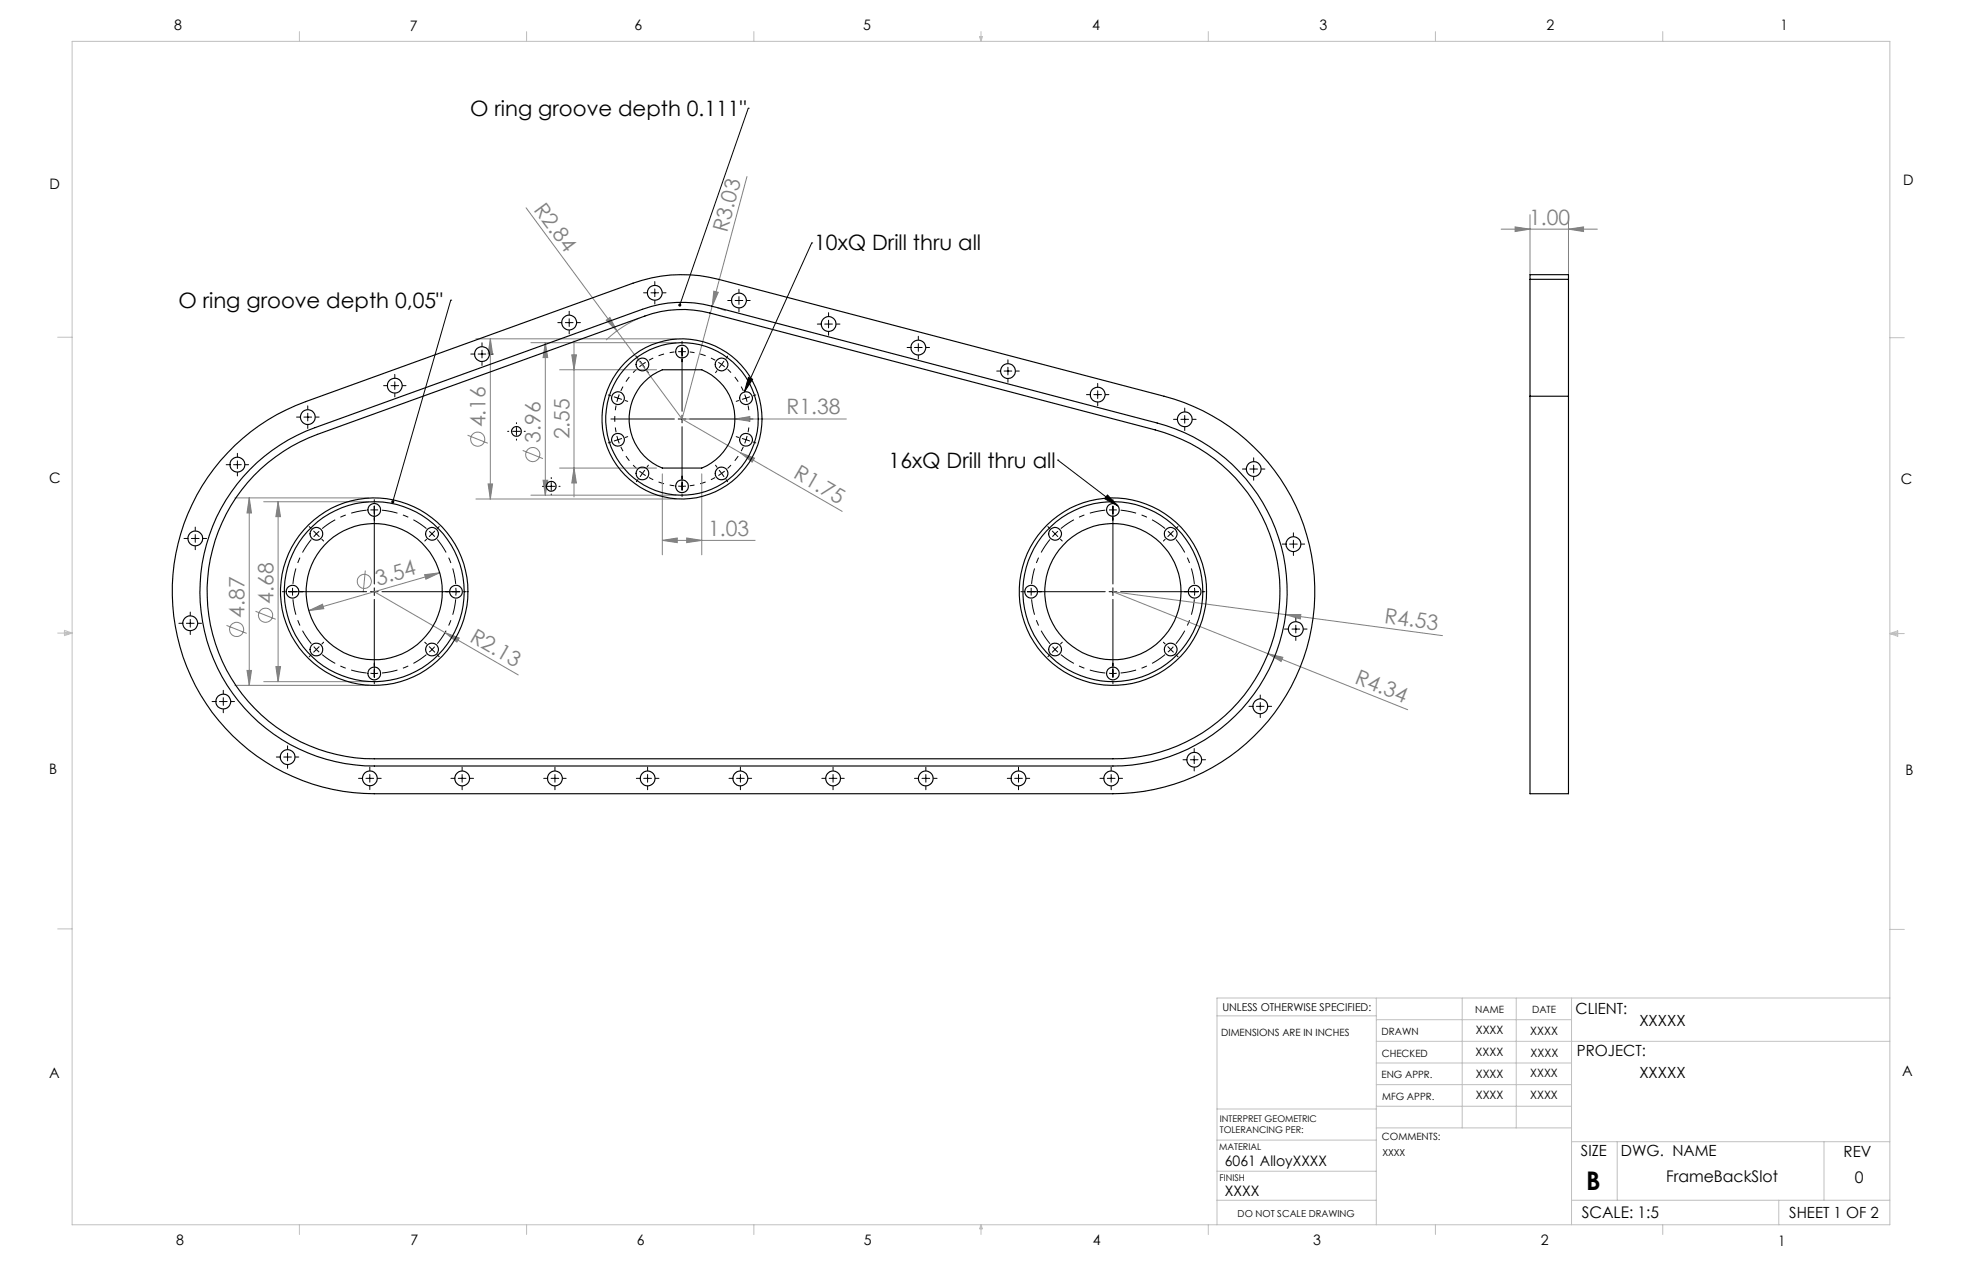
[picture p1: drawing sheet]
<svg xmlns="http://www.w3.org/2000/svg" width="432mm" height="279mm" viewBox="0 0 432 279" stroke-linecap="round" stroke-linejoin="round" font-family="sans-serif">
<g fill="none" stroke="#808080" stroke-width=".22">
<path d="M164.4 38.8l-7.7 28.6M115.8 45.7l20 27.1M330.4 50.4h21.1M333.4 49.9l3.3 .5-3.3 .5zM336.7 47.2v13M345.2 50.4l3.3-.5v1zM345.2 47.2v13M104.7 74.5h44.1M107.9 74.5v35.3M107.9 74.5l.5 3.4h-1zM116.8 75.4h32M120 75.4v33.5"/>
<path d="M120 75.4l.5 3.3h-1zM125.8 78.1h1.1l-.6 3.3zM126.3 75v34.3M133.4 70.4l.8-.5 1.6 2.9zM135.8 72.8l14.3 19.4M140.7 70a24.5 24.5 0 0 0-7.3 4.8M156.7 67.4l-6.6 24.8M157.1 64.1l1 .2-1.4 3.1zM157.8 67.7l1.9 .7M102.9 95.7l4.5 1.8M115 99.1l4.5 1.8M123.2 81.4h21.3"/>
<path d="M150.1 92.2l12.8 7.4M150.1 92.2h36.2M161.7 92.2l3.3-.5v1zM162.9 99.6l3.2 1.2-.6 .9zM162.9 99.6l22.4 12.9M51.7 109.5h29.4M54.9 109.5v41.3M54.9 109.5l.5 3.4h-1zM58 110.4h23.1M61.2 110.4v39.6M61.2 110.4l.5 3.3h-1zM104.7 109.8h44.1"/>
<path d="M107.4 106.5h1l-.5 3.3zM116.8 108.9h32M119.5 105.7h1l-.5 3.2zM123.2 103h21.3M126.3 103l.6 3.3h-1.1zM145.8 118.9l3.2-.5v1zM145.8 104.2v17.9M145.8 118.9h20.4M151.1 118.4l3.3 .5-3.3 .5zM154.4 104.2v17.9M49.8 137.6l4.5 1.7M56.2 134.5l4.5 1.7"/>
<path d="M68 134.3l3-1.4 .3 1zM80.4 125.5l-.5 4.8M82.4 130.2l31.7 18.3M93.5 126.4l3.3-.4-3.1 1.4zM96.8 126l-28.8 8.3M97.9 139.2l3.2 1.2-.6 .9zM283 135.2h3.3l-.1 1zM283 135.2l-38.1-5 64.9 25.9M283 135.2l34.5 4.6M51.7 150.8h29.4M54.4 147.5h1l-.5 3.3zM58 150h23.1"/>
<path d="M60.7 146.6h1l-.5 3.4zM279.1 143.8l3.2 .8-.4 .9z"/>
<circle cx="105.1" cy="96.6" r="1.56"/>
<circle cx="117.3" cy="100" r="1.55"/>
<circle cx="52.1" cy="138.5" r="1.56"/>
<circle cx="58.5" cy="135.4" r="1.55"/>
<circle cx="80.2" cy="127.9" r="1.56"/>
</g>
<g fill="none" stroke="#000" stroke-width=".22" stroke-dasharray="15.2 1.3 1.3 1.3" stroke-dashoffset="11.8" stroke-linecap="butt">
<path d="M68.5 118.7a18 18 0 0 0-4 9.8M80.7 112.2a18 18 0 0 0-9.8 4.1M93.8 116.3a18 18 0 0 0-9.7-4.1M231.1 118.7a18 18 0 0 0-4.1 9.8M243.3 112.2a18 18 0 0 0-9.8 4.1M256.4 116.3a18 18 0 0 0-9.8-4.1M64.5 131.8a18 18 0 0 0 4 9.8M100.3 128.5a18 18 0 0 0-4.1-9.8M227 131.8a18 18 0 0 0 4.1 9.8M262.9 128.5a18 18 0 0 0-4.1-9.8M70.9 144a18 18 0 0 0 9.8 4.1M84.1 148.1a18 18 0 0 0 9.7-4.1"/>
<path d="M96.2 141.6a18 18 0 0 0 4.1-9.8M233.5 144a18 18 0 0 0 9.8 4.1M246.6 148.1a18 18 0 0 0 9.8-4.1M258.8 141.6a18 18 0 0 0 4.1-9.8"/>
</g>
<path d="M148.4 77.4a14.8 14.8 0 0 0-5.6 1.8M157.4 79.2a14.8 14.8 0 0 0-5.6-1.8M135.6 89.2a14.8 14.8 0 0 0 0 5.9M136.6 98.3a14.8 14.8 0 0 0 3.5 4.8M140.1 81.2a14.8 14.8 0 0 0-3.5 4.8M163.6 86a14.8 14.8 0 0 0-3.5-4.8M164.6 95.1a14.8 14.8 0 0 0 0-5.9M142.8 105.1a14.8 14.8 0 0 0 5.6 1.8M151.8 106.9a14.8 14.8 0 0 0 5.6-1.8M160.1 103.1a14.8 14.8 0 0 0 3.5-4.8" fill="none" stroke="#000" stroke-width=".22" stroke-dasharray="15.2 1.3 1.3 1.3" stroke-dashoffset="14.2" stroke-linecap="butt"/>
<g fill="none" stroke="#000" stroke-width=".22">
<path d="M164.7 23.8h.1M164.7 23.8l-15.1 43.3M178.6 53.4h.1M178.6 53.4l-14.8 32.8M99.2 66h.1M99.2 66l-12.8 44.4M103.6 77.9h.8M105.2 77.9h1.7M106.1 75.4v.8M106.1 77v1.7M106.1 79.6v.8M107.8 77.9h.7"/>
<path d="M122.8 71h.8M124.4 71h1.7M125.3 68.5v.8M125.3 70.1v1.7M125.3 72.7v.7M127 71h.7M140.1 78.4l.3 .4M140.9 79.5l.5 .7M141.6 64.4h.8M142.1 79.7l-.7 .5M143.3 64.4h1.7M144.1 61.9v.8"/>
<path d="M144.1 63.6v1.7M144.1 66.1v.8M145.8 64.4h.8M149.3 77.4h1.7M150.1 75.1v.6M150.1 76.5v14M158.1 79.7l.7 .5M159.3 79.5l-.5 .7M160.1 78.4l-.3 .4M160.2 66.1h.7M161.8 66.1h1.7M162.6 63.6v.8"/>
<path d="M162.6 65.3v1.7M162.6 67.8v.8M164.3 66.1h.8M179.9 71.3h.8M181.5 71.3h1.7M182.4 68.8v.8M182.4 70.4v1.7M182.4 73v.8M184 71.3h.9M199.6 76.4h.8M201.3 76.4h1.7M202.1 74v.8"/>
<path d="M202.1 75.6v1.7M202.1 78.1v.9M203.8 76.4h.8M221.8 79.2v.7M52.2 99.7v.8M65.3 91.8h.7M66.9 91.8h1.7M67.7 89.3v.8M67.7 90.9v1.7M67.7 93.5v.8M69.4 91.8h.8M84.4 84.8h.8"/>
<path d="M86 84.8h1.7M86.9 82.4v.7M86.9 84v1.7M86.9 86.5v.8M88.6 84.8h.8M111.7 94.9h.3M112.8 94.9h1.7M113.7 93v.2M113.7 94.1v1.6M113.7 96.6v.2M115.4 94.9h.2M133.9 86.9l.5 .2"/>
<path d="M134.4 97.3l-.5 .1M134.4 92.2h14M135.2 87.3l.8 .3M135.7 95.9l.3 .8M136 87.6l-.3 .8M136 96.7l.3 .8M136 87.6l.8 .2M136 96.7l-.8 .3M136.3 86.8l-.3 .8M136.8 96.5l-.8 .2M137.6 88.1l.5 .2M138.1 96.1l-.5 .1"/>
<path d="M141.4 80.2l-.7 .5M141.4 80.2l.5 .7M142.4 81.6l.3 .4M149.3 92.2h1.7M150.1 91.3v1.7M150.1 93.9v13.9M151.8 92.2h13.9M157.8 81.6l-.3 .4M158.8 80.2l.7 .5M158.8 80.2l-.5 .7M162 96.1l.6 .1M162.6 88.1l-.6 .2"/>
<path d="M163.4 96.5l.8 .2M163.9 86.8l.3 .8M164.2 96.7l-.3 .8M164.2 87.6l.2 .8M164.2 96.7l.8 .3M164.2 87.6l-.8 .2M164.4 95.9l-.2 .8M164.7 83l.9 .4-1.8 2.8zM165 87.3l-.8 .3M165.8 97.3l.5 .1M166.3 86.9l-.5 .2M219.4 81.6h.7"/>
<path d="M221 81.6h1.7M221.8 80.8v1.7M221.8 83.3v.8M223.5 81.6h.8M239.1 86.8h.8M240.7 86.8h1.7M241.6 84.3v.8M241.6 86v1.7M241.6 88.5v.8M243.3 86.8h.8M258.3 92.3h.7M259.9 92.3h1.7"/>
<path d="M260.7 89.8v.8M260.7 91.4v1.7M260.7 93.9v.8M262.4 92.3h.8M40.5 118.5h.8M42.1 118.5h1.7M43 116v.8M43 117.6v1.7M44.7 118.5h.8M49.8 102.2h.8M51.4 102.2h1.7M52.2 101.4v1.7"/>
<path d="M52.2 103.9v.8M53.9 102.2h.8M68.1 115.9l.3 .3M69 116.8l1.2 1.2M70.2 116.9l-1.2 1.2M70.8 118.6l.4 .4M81.5 112.2h1.7M82.4 109.9v.6M82.4 111.3v17.2M93.9 118.6l-.4 .4M94.5 116.9l1.2 1.2M95.7 116.8l-1.2 1.2"/>
<path d="M96.7 115.9l-.4 .3M119.4 107h.2M120.5 107h1.7M121.3 105.1v.2M121.3 106.2v1.6M121.3 108.7v.2M123 107h.3M140.4 105.5l-.3 .5M140.7 103.6l.7 .5M141.4 104.1l.7 .5M141.4 104.1l-.5 .7M141.9 103.5l-.5 .6"/>
<path d="M142.7 102.3l-.3 .5M149.3 107h1.7M150.1 108.7v.5M157.5 102.3l.3 .5M158.3 103.5l.5 .6M158.8 104.1l-.7 .5M158.8 104.1l.5 .7M159.5 103.6l-.7 .5M159.8 105.5l.3 .5M230.6 115.9l.4 .3M231.6 116.8l1.2 1.2M232.8 101.2h.1"/>
<path d="M232.8 101.2l13.2 10.1M232.8 116.9l-1.2 1.2M233.4 118.6l.4 .4M243.7 108.9l2.3 2.4-2.9-1.6zM244.1 112.2h1.7M244.9 109.9v.6M244.9 111.3v17.2M256.4 118.6l-.4 .4M257 116.9l1.2 1.2M258.2 116.8l-1.2 1.2M259.3 115.9l-.5 .3M273.4 103.2h.8"/>
<path d="M275.1 103.2h1.7M275.9 100.7v.8M275.9 102.3v1.7M275.9 104.9v.8M277.6 103.2h.8M282.2 119.7h.8M283.8 119.7h1.7M284.7 117.2v.8M284.7 118.9v1.6M286.3 119.7h.8M39.4 137.1h.8M41 137.1h1.7"/>
<path d="M41.9 134.7v.7M41.9 136.3v1.7M41.9 138.8v.8M43 120.2v.7M43.6 137.1h.7M62.1 130.2h.6M63.5 130.2h17.2M64.4 129.3v1.7M81.5 130.2h1.7M82.4 129.3v1.7M82.4 131.9v17.1M84.1 130.2h17.1"/>
<path d="M100.3 129.3v1.7M102.1 130.2h.5M224.7 130.2h.5M226.1 130.2h17.1M226.9 129.3v1.7M244.1 130.2h1.7M244.9 129.3v1.7M244.9 131.9v17.1M246.6 130.2h17.2M262.9 129.3v1.7M264.6 130.2h.6M282.7 138.4h.8"/>
<path d="M284.3 138.4h1.7M284.7 121.4v.8M285.2 135.9v.8M285.2 137.5v1.7M286.9 138.4h.8M46.7 154.3h.7M48.3 154.3h1.7M49.1 151.9v.7M49.1 153.5v1.7M49.1 156v.8M50.8 154.3h.8M68.4 144.1l-.3 .4"/>
<path d="M69 142.3l1.2 1.2M70.2 142.3l-1.2 1.2M71.2 141.3l-.4 .4M81.5 148.1h1.7M82.4 149.9v.5M93.5 141.3l.4 .4M94.5 142.3l1.2 1.2M95.7 142.3l-1.2 1.2M96.3 144.1l.4 .4M231 144.1l-.4 .4M231.6 142.3l1.2 1.2M232.8 142.3l-1.2 1.2"/>
<path d="M233.8 141.3l-.4 .4M244.1 148.1h1.7M244.9 149.9v.5M256 141.3l.4 .4M257 142.3l1.2 1.2M258.2 142.3l-1.2 1.2M258.8 144.1l.5 .4M274.9 155.4h.8M276.5 155.4h1.7M277.4 152.9v.8M277.4 154.6v1.6M277.4 157.1v.8"/>
<path d="M279 155.4h.9M285.2 140.1v.8M60.8 166.5h.8M62.4 166.5h1.7M63.3 164.1v.8M63.3 165.7v1.7M63.3 168.2v.9M65 166.5h.8M78.9 171.2h.8M80.5 171.2h1.7M81.4 168.8v.7M81.4 170.4v1.7"/>
<path d="M81.4 172.9v.8M83.1 171.2h.8M99.2 171.2h.8M100.9 171.2h1.7M101.7 168.8v.7M101.7 170.4v1.7M101.7 172.9v.8M103.4 171.2h.8M119.7 171.2h.7M121.3 171.2h1.7M122.1 168.8v.7M122.1 170.4v1.7"/>
<path d="M122.1 172.9v.8M123.8 171.2h.8M140.1 171.2h.7M141.7 171.2h1.7M142.5 168.8v.7M142.5 170.4v1.7M142.5 172.9v.8M144.2 171.2h.8M160.4 171.2h.9M162.1 171.2h1.7M162.9 168.8v.7M162.9 170.4v1.7"/>
<path d="M162.9 172.9v.8M164.6 171.2h.8M180.9 171.2h.7M182.5 171.2h1.7M183.3 168.8v.7M183.3 170.4v1.7M183.3 172.9v.8M185 171.2h.8M201.3 171.2h.8M202.9 171.2h1.7M203.8 168.8v.7M203.8 170.4v1.7"/>
<path d="M203.8 172.9v.8M205.5 171.2h.7M221.7 171.2h.8M223.3 171.2h1.7M224.2 168.8v.7M224.2 170.4v1.7M224.2 172.9v.8M225.8 171.2h.8M242.1 171.2h.8M243.7 171.2h1.7M244.5 168.8v.7M244.5 170.4v1.7"/>
<path d="M244.5 172.9v.8M246.2 171.2h.9M260.3 167.1h.8M262 167.1h1.7M262.8 164.7v.8M262.8 166.3v1.7M262.8 168.8v.8M264.5 167.1h.8"/>
</g>
<g fill="none" stroke="#c0c0c0" stroke-width=".22">
<path d="M15.9 9.1h400v260.4h-400zM65.9 6.9v2.2M115.9 6.9v2.2M165.9 6.9v2.2M215.6 8h.6l-.3 1.1zM215.7 8l.2 1.1M215.9 6.9v2.2M216 8l-.1 1.1M265.9 6.9v2.2M315.9 6.9v2.2M365.9 6.9v2.2M12.7 74.2h3.2"/>
<path d="M415.9 74.3h3.2M12.7 139.3h3.2M14.2 139.1l1.7 .2M14.2 138.7l1.7 .6-1.7 .5zM15.9 139.3l-1.7 .3M415.9 139.4h3.2M415.9 139.4l1.8-.6v1.2zM415.9 139.4l1.8 .3M417.7 139.2l-1.8 .2M12.7 204.4h3.2M302.9 219.6v49.9M321.8 219.6v28.5"/>
<path d="M333.7 219.6v28.5M345.9 219.6v49.9M415.9 204.5h3.2M415.9 219.6h-148.1v49.9M267.8 223.5h35.1M302.9 229.1h113M302.9 233.9h43M302.9 224.3h43M302.9 238.6h43M267.8 257.7h35.1M267.8 250.8h35.1M267.8 244h35.1"/>
<path d="M302.9 248.1h43M302.9 243.4h43M345.9 251.2h70M355.9 251.2v12.9M401.4 251.2v12.9M65.9 269.5v2.1M115.9 269.5v2.1M165.9 269.5v2.1M215.9 269.5v2.1M215.9 269.5l.3 .8h-.6zM265.9 269.5v2.1M267.8 264.1h35.1"/>
<path d="M315.9 269.5v2.1M345.9 264.1h70M365.9 269.5v2.1M391.5 264.1v5.4"/>
</g>
<path d="M164.7 83l.9 .4-1.8 2.8zM243.7 108.9l2.3 2.4-2.9-1.6zM86.2 110.2l-.1 .3 .3 .2v-.3v.3a.35 .35 0 0 0 .4-.4 .35 .35 0 0 0-.6-.1zM149.4 66.8a.35 .35 0 0 0-.1 .4 .35 .35 0 0 0 .2 .3l.1-.4-.1 .4a.34 .34 0 0 0 .4-.4 .34 .34 0 0 0-.5-.3z" fill="#000"/>
<g fill="#808080">
<path d="M133.4 70.4l.8-.5 1.6 2.9z"/>
<path d="M161.7 92.2l3.3-.5v1z"/>
<path d="M157.1 64.1l1 .2-1.4 3.1z"/>
<path d="M97.9 139.2l3.2 1.2-.6 .9z"/>
<path d="M162.9 99.6l3.2 1.2-.6 .9z"/>
<path d="M279.1 143.8l3.2 .8-.4 .9z"/>
<path d="M283 135.2h3.3l-.1 1z"/>
<path d="M145.8 118.9l3.2-.5v1zM151.1 118.4l3.3 .5-3.3 .5z"/>
<path d="M68 134.3l3.3-.4-.3-1zM93.5 126.4l.2 1 3.1-1.4z"/>
<path d="M126.3 103l.6 3.3h-1.1zM125.8 78.1h1.1l-.6 3.3z"/>
<path d="M120 75.4l.5 3.3h-1zM119.5 105.7h1l-.5 3.2zM107.9 74.5l.5 3.4h-1zM107.4 106.5h1l-.5 3.3zM61.2 110.4l.5 3.3h-1zM60.7 146.6h1l-.5 3.4zM54.9 109.5l.5 3.4h-1zM54.4 147.5h1l-.5 3.3z"/>
<path d="M333.4 49.9l3.3 .5-3.3 .5zM345.2 50.4l3.3-.5v1z"/>
</g>
<g fill="none" stroke="#000" stroke-width=".25">
<path d="M336.7 61.5v-1.1h8.5v1.1M336.7 61.5h8.5M336.7 61.5v25.7M345.2 61.5v25.7M51.7 98a44.3 44.3 0 0 1 15.5-9.6l72.1-26.1a31.5 31.5 0 0 1 18.9-.8l98 25.7a44.5 44.5 0 0 1 32.8 48.6 44.5 44.5 0 0 1-44.1 38.8h-162.5a44.5 44.5 0 0 1-41.3-27.9 44.5 44.5 0 0 1 10.6-48.7zM336.7 87.2v87.4h8.5v-87.4M336.7 87.2h8.5M55 103.3a38.5 38.5 0 0 1 14.3-9.2l72.1-26a25.6 25.6 0 0 1 15.2-.8l98.1 25.8a38.4 38.4 0 0 1 28.3 42 38.4 38.4 0 0 1-38.1 33.4h-162.5a38.4 38.4 0 0 1-35.4-23.5 38.4 38.4 0 0 1 8-41.7zM55.9 104.6a37.6 37.6 0 0 1 13.9-9l72.1-26.1a24.3 24.3 0 0 1 14.3-.6l98 25.7a36.8 36.8 0 0 1 27.2 40.3 36.8 36.8 0 0 1-36.5 32h-162.5a36.8 36.8 0 0 1-33.9-22.3 36.8 36.8 0 0 1 7.4-40z"/>
<circle cx="106.1" cy="77.9" r="1.63"/>
<circle cx="125.3" cy="71" r="1.64"/>
<circle cx="144.1" cy="64.4" r="1.64"/>
<circle cx="150.1" cy="77.3" r="1.41"/>
<circle cx="162.6" cy="66.1" r="1.64"/>
<circle cx="182.4" cy="71.3" r="1.64"/>
<circle cx="202.1" cy="76.5" r="1.63"/>
<circle cx="67.7" cy="91.8" r="1.63"/>
<circle cx="86.9" cy="84.8" r="1.64"/>
<circle cx="113.7" cy="94.9" r="1.09"/>
<circle cx="136" cy="96.7" r="1.41"/>
<circle cx="136" cy="87.6" r="1.41"/>
<circle cx="141.4" cy="80.2" r="1.41"/>
<circle cx="150.1" cy="92.2" r="16.8"/>
<circle cx="150.1" cy="92.2" r="17.6"/>
<circle cx="150.1" cy="92.2" r="11.6"/>
<circle cx="158.8" cy="80.2" r="1.4"/>
<circle cx="164.2" cy="87.6" r="1.41"/>
<circle cx="164.2" cy="96.7" r="1.41"/>
<circle cx="221.8" cy="81.6" r="1.63"/>
<circle cx="241.6" cy="86.8" r="1.64"/>
<circle cx="260.8" cy="92.2" r="1.64"/>
<circle cx="43" cy="118.5" r="1.64"/>
<circle cx="52.3" cy="102.2" r="1.63"/>
<circle cx="69.6" cy="117.5" r="1.41"/>
<circle cx="82.4" cy="112.2" r="1.41"/>
<circle cx="95.1" cy="117.5" r="1.41"/>
<circle cx="121.3" cy="107" r="1.09"/>
<circle cx="141.4" cy="104.2" r="1.41"/>
<circle cx="150.1" cy="107" r="1.41"/>
<circle cx="158.8" cy="104.2" r="1.4"/>
<circle cx="232.2" cy="117.5" r="1.41"/>
<circle cx="244.9" cy="112.2" r="1.41"/>
<circle cx="257.7" cy="117.5" r="1.4"/>
<circle cx="275.9" cy="103.2" r="1.64"/>
<circle cx="284.7" cy="119.7" r="1.63"/>
<circle cx="41.9" cy="137.1" r="1.65"/>
<circle cx="64.4" cy="130.2" r="1.41"/>
<circle cx="82.3" cy="130.2" r="20.6"/>
<circle cx="82.4" cy="130.2" r="15"/>
<circle cx="82.4" cy="130.2" r="19.8"/>
<circle cx="100.4" cy="130.2" r="1.41"/>
<circle cx="226.9" cy="130.2" r="1.41"/>
<circle cx="244.9" cy="130.2" r="20.6"/>
<circle cx="244.9" cy="130.2" r="19.8"/>
<circle cx="244.9" cy="130.2" r="15"/>
<circle cx="262.9" cy="130.2" r="1.41"/>
<circle cx="285.2" cy="138.4" r="1.64"/>
<circle cx="49.2" cy="154.3" r="1.64"/>
<circle cx="69.6" cy="142.9" r="1.41"/>
<circle cx="82.4" cy="148.1" r="1.41"/>
<circle cx="95.1" cy="142.9" r="1.41"/>
<circle cx="232.2" cy="142.9" r="1.41"/>
<circle cx="244.9" cy="148.1" r="1.41"/>
<circle cx="257.7" cy="142.9" r="1.4"/>
<circle cx="277.4" cy="155.4" r="1.63"/>
<circle cx="63.3" cy="166.6" r="1.63"/>
<circle cx="81.4" cy="171.2" r="1.64"/>
<circle cx="101.7" cy="171.3" r="1.63"/>
<circle cx="122.1" cy="171.3" r="1.63"/>
<circle cx="142.5" cy="171.3" r="1.63"/>
<circle cx="162.9" cy="171.3" r="1.63"/>
<circle cx="183.3" cy="171.3" r="1.63"/>
<circle cx="203.7" cy="171.3" r="1.63"/>
<circle cx="224.2" cy="171.3" r="1.63"/>
<circle cx="244.6" cy="171.3" r="1.63"/>
<circle cx="262.8" cy="167.1" r="1.64"/>
</g>
<text font-size="5.6" x="349.1" y="261.7">B</text>
<g font-size="4.7">
<text x="103.5" y="25.5">O ring groove depth 0.111&quot;</text>
<text x="179.2" y="55.1">10xQ Drill thru all</text>
<text x="39.3" y="67.8">O ring groove depth 0,05&quot;</text>
<text x="195.6" y="103">16xQ Drill thru all</text>
</g>
<g font-size="4.7" fill="#808080">
<text x="117.4" y="46.1" transform="rotate(54 117.4 46.1)">R2.84</text>
<text x="160" y="51.3" transform="rotate(-75 160 51.3)">R3.03</text>
<text x="336.6" y="49.4">1.00</text>
<text x="106.9" y="94" transform="rotate(-90 106.9 94)">4.16</text>
<text x="173.1" y="91.1">R1.38</text>
<text x="119" y="97.4" transform="rotate(-90 119 97.4)">3.96</text>
<text x="125.3" y="96.7" transform="rotate(-90 125.3 96.7)">2.55</text>
<text x="174.4" y="105" transform="rotate(30 174.4 105)">R1.75</text>
<text x="155.8" y="117.8">1.03</text>
<text x="83.1" y="128.8" transform="rotate(-16 83.1 128.8)">3.54</text>
<text x="53.8" y="135.9" transform="rotate(-90 53.8 135.9)">4.87</text>
<text x="60.2" y="132.8" transform="rotate(-90 60.2 132.8)">4.68</text>
<text x="304.6" y="137.1" transform="rotate(8 304.6 137.1)">R4.53</text>
<text x="103.2" y="141" transform="rotate(30 103.2 141)">R2.13</text>
<text x="298" y="150.3" transform="rotate(22 298 150.3)">R4.34</text>
</g>
<g font-size="3.5">
<text x="366.7" y="260">FrameBackSlot</text>
<text x="408.2" y="260.2">0</text>
<text x="348.1" y="267.9">SCALE: 1:5</text>
</g>
<g font-size="3.4">
<text x="346.8" y="223.1">CLIENT:</text>
<text x="360.8" y="225.8">XXXXX</text>
<text x="347.1" y="232.3">PROJECT:</text>
<text x="360.8" y="237.1">XXXXX</text>
<text x="347.9" y="254.3">SIZE</text>
<text x="356.7" y="254.4">DWG. NAME</text>
<text x="405.7" y="254.5">REV</text>
<text x="393.8" y="267.9">SHEET 1 OF 2</text>
</g>
<g font-size="3.2">
<text x="38.3" y="6.7">8</text>
<text x="90.2" y="6.7">7</text>
<text x="139.7" y="6.5">6</text>
<text x="190" y="6.5">5</text>
<text x="240.4" y="6.5">4</text>
<text x="290.4" y="6.7">3</text>
<text x="340.4" y="6.5">2</text>
<text x="391.9" y="6.7">1</text>
<text x="10.9" y="41.6">D</text>
<text x="418.9" y="40.7">D</text>
<text x="10.9" y="106.3">C</text>
<text x="418.4" y="106.4">C</text>
<text x="10.8" y="170.2">B</text>
<text x="419.4" y="170.6">B</text>
<text x="10.8" y="237.2">A</text>
<text x="418.6" y="236.8">A</text>
<text x="269.6" y="256.5">6061 AlloyXXXX</text>
<text x="269.6" y="263.2">XXXX</text>
<text x="38.8" y="273.8">8</text>
<text x="90.4" y="273.8">7</text>
<text x="140.2" y="273.8">6</text>
<text x="190.1" y="273.9">5</text>
<text x="240.5" y="273.8">4</text>
<text x="289" y="273.9">3</text>
<text x="339.1" y="273.8">2</text>
<text x="391.4" y="274.1">1</text>
</g>
<g font-size="2.5">
<text x="324.8" y="227.6">XXXX</text>
<text x="336.8" y="227.7">XXXX</text>
<text x="324.8" y="232.3">XXXX</text>
<text x="336.8" y="232.5">XXXX</text>
<text x="324.8" y="237.1">XXXX</text>
<text x="336.8" y="237">XXXX</text>
<text x="324.8" y="241.9">XXXX</text>
<text x="336.8" y="241.8">XXXX</text>
</g>
<text font-size="2.4" x="269" y="222.4">UNLESS OTHERWISE SPECIFIED:</text>
<g font-size="2.2">
<text x="268.8" y="228">DIMENSIONS ARE IN INCHES</text>
<text x="304.1" y="227.7">DRAWN</text>
<text x="324.7" y="222.9">NAME</text>
<text x="337.2" y="222.9">DATE</text>
<text x="304.1" y="232.6">CHECKED</text>
<text x="304" y="237.2">ENG APPR.</text>
<text x="304.2" y="241.9">MFG APPR.</text>
<text x="304.1" y="250.9">COMMENTS:</text>
</g>
<g font-size="2.1">
<text x="304.2" y="254.3">XXXX</text>
<text x="272.4" y="267.8">DO NOT SCALE DRAWING</text>
</g>
<g font-size="2">
<text x="268.5" y="246.8">INTERPRET GEOMETRIC</text>
<text x="268.5" y="249.4">TOLERANCING PER:</text>
<text x="268.3" y="252.9">MATERIAL</text>
<text x="268.4" y="259.7">FINISH</text>
</g>
</svg>
